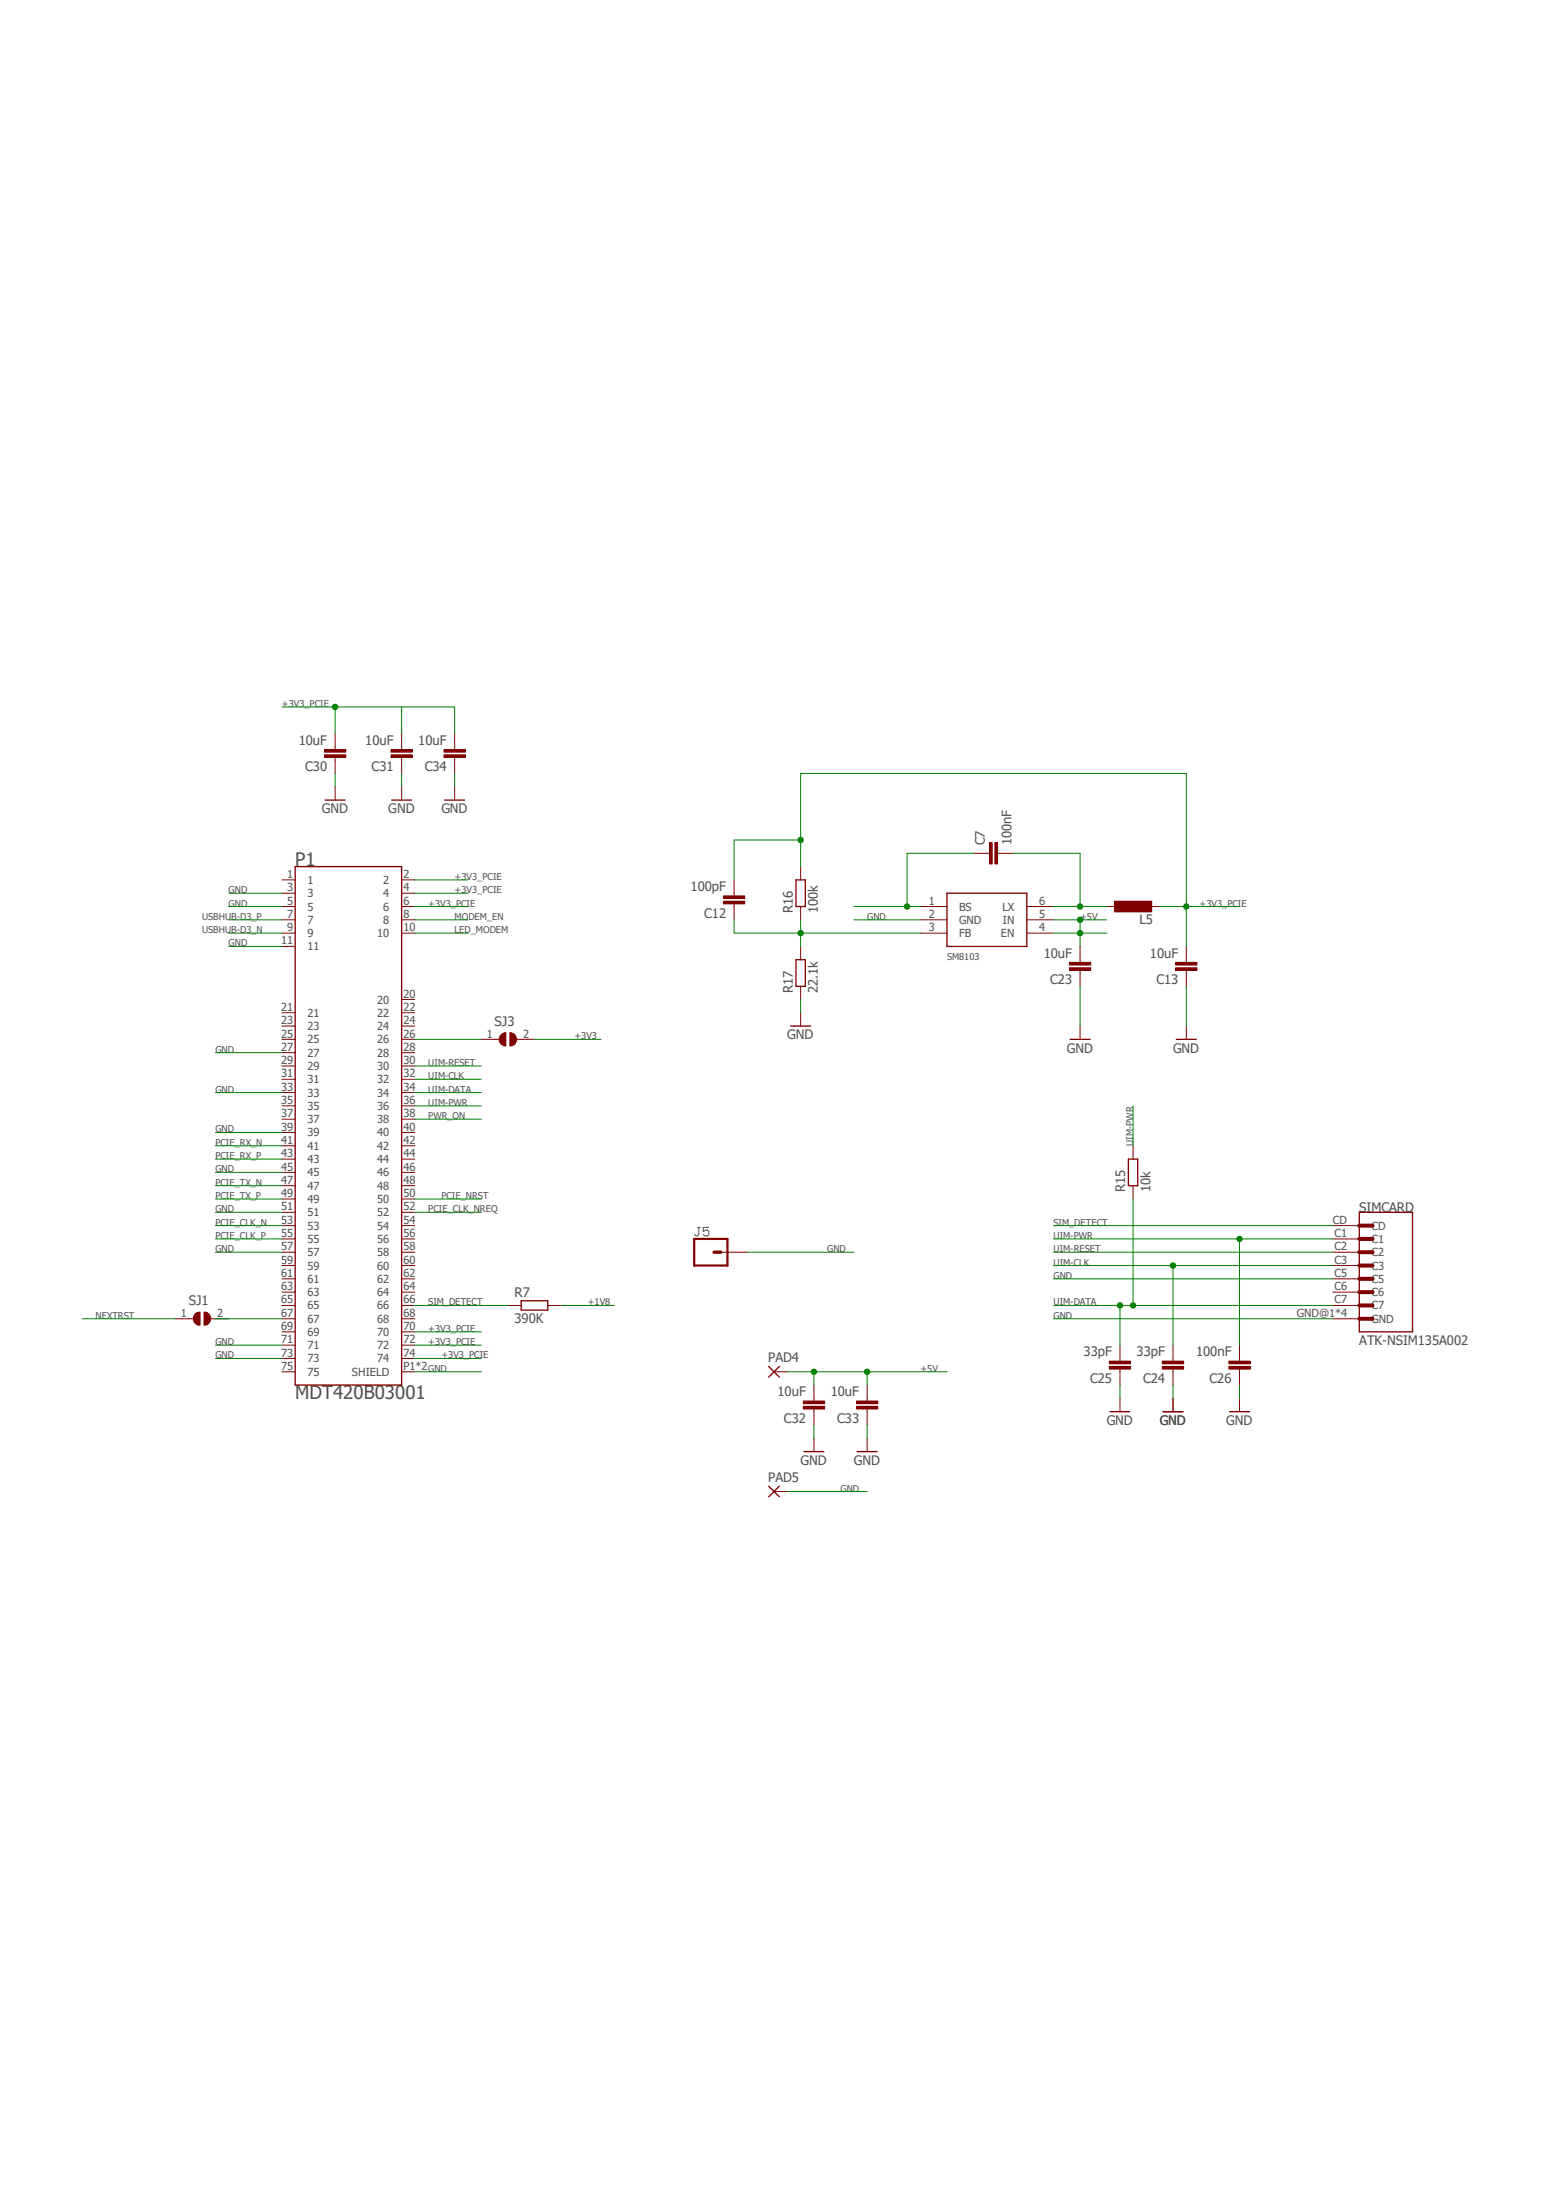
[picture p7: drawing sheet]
<svg xmlns="http://www.w3.org/2000/svg" width="297mm" height="420mm" viewBox="0 0 297 420" stroke-linecap="round" stroke-linejoin="round" font-family="sans-serif">
<path d="M15.6 133.3l265.8 153.4M281.4 133.3l-265.8 153.4" fill="none" stroke="#fff" stroke-width=".19"/>
<path d="M133.1 234.3h.6M133.4 234.3v1.4l-.3 .2h-.3l-.2-.2M135.3 234.3h-1.1v.8l.5-.3h.3l.3 .3v.6l-.3 .2h-.5l-.3-.2" fill="none" stroke="#505050" stroke-width=".19"/>
<path d="M56.3 165.4h20.4v99h-20.4zM259.5 231.4h10.1v22.9h-10.1zM99.5 248.3h5.1v1.8h-5.1z" fill="none" stroke="#800000" stroke-width=".25"/>
<g fill="none" stroke="#800000" stroke-width=".19">
<path d="M53.8 168h2.5M53.8 170.5h2.5M53.8 173.1h2.5M53.8 175.6h2.5M53.8 178.1h2.5M76.7 168h2.5M76.7 170.5h2.5M76.7 173.1h2.5M76.7 175.6h2.5M76.7 178.1h2.5M53.8 180.7h2.5M53.8 193.3h2.5"/>
<path d="M53.8 195.9h2.5M53.8 198.4h2.5M76.7 190.8h2.5M76.7 193.3h2.5M76.7 195.9h2.5M76.7 198.4h2.5M53.8 201h2.5M53.8 203.5h2.5M53.8 206h2.5M53.8 208.6h2.5M53.8 211.1h2.5M53.8 213.7h2.5"/>
<path d="M53.8 216.2h2.5M53.8 218.7h2.5M76.7 201h2.5M76.7 203.5h2.5M76.7 206h2.5M76.7 208.6h2.5M76.7 211.1h2.5M76.7 213.7h2.5M76.7 216.2h2.5M76.7 218.7h2.5M53.8 221.3h2.5M53.8 223.8h2.5"/>
<path d="M53.8 226.4h2.5M53.8 228.9h2.5M53.8 231.4h2.5M53.8 234h2.5M53.8 236.5h2.5M53.8 239.1h2.5M76.7 221.3h2.5M76.7 223.8h2.5M76.7 226.4h2.5M76.7 228.9h2.5M76.7 231.4h2.5M76.7 234h2.5"/>
<path d="M76.7 236.5h2.5M76.7 239.1h2.5M137.6 239.1h5.1M254.4 234h5.1M254.4 236.5h5.1M254.4 239.1h5.1M53.8 251.8h2.5M53.8 254.3h2.5M53.8 256.8h2.5M53.8 259.3h2.5M53.8 241.6h2.5M53.8 244.1h2.5"/>
<path d="M53.8 246.7h2.5M53.8 249.2h2.5M76.7 251.8h2.5M76.7 254.3h2.5M76.7 256.8h2.5M76.7 259.3h2.5M76.7 241.6h2.5M76.7 244.1h2.5M76.7 246.7h2.5M76.7 249.2h2.5M96.9 249.2h2.6M104.6 249.2h2.5"/>
<path d="M254.4 251.8h5.1M254.4 241.6h5.1M254.4 244.1h5.1M254.4 246.7h5.1M254.4 249.2h5.1M53.8 261.9h2.5M76.7 261.9h2.5"/>
</g>
<path d="M132.5 236.5h6.4v5.1h-6.4z" fill="none" stroke="#800000" stroke-width=".42"/>
<path d="M136.3 239.1h1.3" fill="none" stroke="#800000" stroke-width=".64"/>
<path d="M259.5 236.5h2.5M259.5 239.1h2.5M259.5 234h2.5M259.5 241.6h2.5M259.5 244.1h2.5M259.5 246.7h2.5M259.5 249.2h2.5M259.5 251.8h2.5" fill="none" stroke="#800000" stroke-width=".76"/>
<path d="M38.9 250.5a1.25 1.25 0 0 1 1.3 1.2 1.25 1.25 0 0 1-1.3 1.3z" fill-rule="evenodd" fill="#800000"/>
<path d="M38.9 250.5a1.25 1.25 0 0 1 1.3 1.2 1.25 1.25 0 0 1-1.3 1.3z" fill="none" stroke="#800000" stroke-width=".19"/>
<path d="M37.3 250.8l.3-.2 .6-.1v2.5a1.27 1.27 0 0 1-1.2-.8 1.27 1.27 0 0 1 .3-1.4z" fill-rule="evenodd" fill="#800000"/>
<path d="M33.5 251.8h3.4M37.3 250.8l.3-.2 .6-.1v2.5a1.27 1.27 0 0 1-1.2-.8 1.27 1.27 0 0 1 .3-1.4zM40.2 251.8h3.4" fill="none" stroke="#800000" stroke-width=".19"/>
<path d="M97.3 197.1a1.27 1.27 0 0 1 1.3 1.3 1.27 1.27 0 0 1-1.3 1.3z" fill-rule="evenodd" fill="#800000"/>
<path d="M97.3 197.1a1.27 1.27 0 0 1 1.3 1.3 1.27 1.27 0 0 1-1.3 1.3z" fill="none" stroke="#800000" stroke-width=".19"/>
<path d="M95.7 197.5l.3-.2 .6-.2v2.6a1.25 1.25 0 0 1-1.2-.8 1.25 1.25 0 0 1 .3-1.4z" fill-rule="evenodd" fill="#800000"/>
<path d="M175.7 173.1h5.1M175.7 175.6h5.1M175.7 178.1h5.1M196 173.1h5.1M196 175.6h5.1M196 178.1h5.1M91.9 198.4h3.4M95.7 197.5l.3-.2 .6-.2v2.6a1.25 1.25 0 0 1-1.2-.8 1.25 1.25 0 0 1 .3-1.4zM98.6 198.4h3.4" fill="none" stroke="#800000" stroke-width=".19"/>
<path d="M180.8 170.5h15.2v10.2h-15.2z" fill="none" stroke="#800000" stroke-width=".25"/>
<path d="M212.7 172h7.1v2.1h-7.1z" fill-rule="evenodd" fill="#800000"/>
<path d="M188.4 162.9h.5M190.4 162.9h.5M211.2 173.1h2.6M212.7 172h7.1v2.1h-7.1zM218.8 173.1h2.6" fill="none" stroke="#800000" stroke-width=".19"/>
<path d="M189.9 160.9h.5v4h-.5z" fill-rule="evenodd" fill="#800000"/>
<path d="M189.9 160.9h.5v4h-.5z" fill="none" stroke="#800000" stroke-width=".19"/>
<path d="M188.9 160.9h.5v4h-.5z" fill-rule="evenodd" fill="#800000"/>
<path d="M140.1 170.5v.5M140.1 172.6v.5M152.8 165.4v2.6M152.8 173.1v2.5M185.8 162.9h2.6M188.9 160.9h.5v4h-.5zM190.9 162.9h2.6M152.8 180.7v2.5M152.8 188.3v2.5M152.8 193.3v2.6M226.4 195.9v2.5" fill="none" stroke="#800000" stroke-width=".19"/>
<path d="M151.9 168h1.8v5.1h-1.8zM150.9 195.9h3.8M151.9 183.2h1.8v5.1h-1.8zM224.5 198.4h3.8" fill="none" stroke="#800000" stroke-width=".25"/>
<path d="M138.1 171h4.1v.5h-4.1z" fill-rule="evenodd" fill="#800000"/>
<path d="M138.1 171h4.1v.5h-4.1z" fill="none" stroke="#800000" stroke-width=".19"/>
<path d="M138.1 172h4.1v.6h-4.1z" fill-rule="evenodd" fill="#800000"/>
<path d="M138.1 172h4.1v.6h-4.1zM140.1 168v2.5M140.1 173.1v2.5M226.4 183.2v.5M226.4 185.3v.5" fill="none" stroke="#800000" stroke-width=".19"/>
<path d="M224.4 183.7h4.1v.5h-4.1z" fill-rule="evenodd" fill="#800000"/>
<path d="M224.4 183.7h4.1v.5h-4.1z" fill="none" stroke="#800000" stroke-width=".19"/>
<path d="M224.4 184.7h4.1v.6h-4.1z" fill-rule="evenodd" fill="#800000"/>
<path d="M206.2 183.2v.5M206.2 185.3v.5M224.4 184.7h4.1v.6h-4.1zM226.4 180.7v2.5M226.4 185.8v2.5" fill="none" stroke="#800000" stroke-width=".19"/>
<path d="M204.1 183.7h4.1v.5h-4.1z" fill-rule="evenodd" fill="#800000"/>
<path d="M204.1 183.7h4.1v.5h-4.1z" fill="none" stroke="#800000" stroke-width=".19"/>
<path d="M204.1 184.7h4.1v.6h-4.1z" fill-rule="evenodd" fill="#800000"/>
<path d="M204.1 184.7h4.1v.6h-4.1zM206.2 180.7v2.5M206.2 185.8v2.5M206.2 195.9v2.5M216.3 218.7v2.6M216.3 226.4v2.5M236.6 259.3v.5M147.7 261.9h2.6M236.6 261.4v.5M147.7 284.7h2.6" fill="none" stroke="#800000" stroke-width=".19"/>
<path d="M204.3 198.4h3.8M215.4 221.3h1.8v5.1h-1.8zM146.7 260.9l2.1 2M148.8 260.9l-2.1 2M146.7 283.7l2.1 2M148.8 283.7l-2.1 2" fill="none" stroke="#800000" stroke-width=".25"/>
<path d="M234.6 259.8h4v.5h-4z" fill-rule="evenodd" fill="#800000"/>
<path d="M234.6 259.8h4v.5h-4z" fill="none" stroke="#800000" stroke-width=".19"/>
<path d="M234.6 260.9h4v.5h-4z" fill-rule="evenodd" fill="#800000"/>
<path d="M223.9 259.3v.5M236.6 256.8v2.5M223.9 261.4v.5M234.6 260.9h4v.5h-4zM236.6 261.9v2.5M236.6 267v2.5" fill="none" stroke="#800000" stroke-width=".19"/>
<path d="M234.7 269.5h3.8" fill="none" stroke="#800000" stroke-width=".25"/>
<path d="M221.9 259.8h4v.5h-4z" fill-rule="evenodd" fill="#800000"/>
<path d="M221.9 259.8h4v.5h-4z" fill="none" stroke="#800000" stroke-width=".19"/>
<path d="M221.9 260.9h4v.5h-4z" fill-rule="evenodd" fill="#800000"/>
<path d="M213.8 259.3v.5M223.9 256.8v2.5M213.8 261.4v.5M221.9 260.9h4v.5h-4zM223.9 261.9v2.5" fill="none" stroke="#800000" stroke-width=".19"/>
<path d="M211.8 259.8h4v.5h-4z" fill-rule="evenodd" fill="#800000"/>
<path d="M211.8 259.8h4v.5h-4z" fill="none" stroke="#800000" stroke-width=".19"/>
<path d="M211.8 260.9h4v.5h-4z" fill-rule="evenodd" fill="#800000"/>
<path d="M64 142.6v.5M64 144.6v.5M213.8 256.8v2.5M211.8 260.9h4v.5h-4zM213.8 261.9v2.5M213.8 267v2.5M223.9 267v2.5" fill="none" stroke="#800000" stroke-width=".19"/>
<path d="M211.9 269.5h3.7M222 269.5h3.8" fill="none" stroke="#800000" stroke-width=".25"/>
<path d="M61.9 143.1h4.1v.5h-4.1z" fill-rule="evenodd" fill="#800000"/>
<path d="M61.9 143.1h4.1v.5h-4.1z" fill="none" stroke="#800000" stroke-width=".19"/>
<path d="M61.9 144.1h4.1v.5h-4.1z" fill-rule="evenodd" fill="#800000"/>
<path d="M61.9 144.1h4.1v.5h-4.1zM64 140v2.6M64 145.1v2.6M76.7 142.6v.5M76.7 144.6v.5" fill="none" stroke="#800000" stroke-width=".19"/>
<path d="M74.6 143.1h4.1v.5h-4.1z" fill-rule="evenodd" fill="#800000"/>
<path d="M74.6 143.1h4.1v.5h-4.1z" fill="none" stroke="#800000" stroke-width=".19"/>
<path d="M74.6 144.1h4.1v.5h-4.1z" fill-rule="evenodd" fill="#800000"/>
<path d="M64 150.2v2.5M74.6 144.1h4.1v.5h-4.1zM76.7 140v2.6M76.7 145.1v2.6M76.7 150.2v2.5M155.4 267v.5M155.4 269v.5" fill="none" stroke="#800000" stroke-width=".19"/>
<path d="M62.1 152.7h3.8M74.8 152.7h3.8" fill="none" stroke="#800000" stroke-width=".25"/>
<path d="M153.3 267.5h4.1v.5h-4.1z" fill-rule="evenodd" fill="#800000"/>
<path d="M153.3 267.5h4.1v.5h-4.1z" fill="none" stroke="#800000" stroke-width=".19"/>
<path d="M153.3 268.5h4.1v.5h-4.1z" fill-rule="evenodd" fill="#800000"/>
<path d="M153.3 268.5h4.1v.5h-4.1zM155.4 264.4v2.6M155.4 269.5v2.5M165.5 267v.5M165.5 269v.5" fill="none" stroke="#800000" stroke-width=".19"/>
<path d="M163.5 267.5h4.1v.5h-4.1z" fill-rule="evenodd" fill="#800000"/>
<path d="M163.5 267.5h4.1v.5h-4.1z" fill="none" stroke="#800000" stroke-width=".19"/>
<path d="M163.5 268.5h4.1v.5h-4.1z" fill-rule="evenodd" fill="#800000"/>
<path d="M86.8 142.6v.5M86.8 144.6v.5M155.4 274.6v2.5M163.5 268.5h4.1v.5h-4.1zM165.5 264.4v2.6M165.5 269.5v2.5M165.5 274.6v2.5M223.9 267v2.5" fill="none" stroke="#800000" stroke-width=".19"/>
<path d="M153.5 277.1h3.8M163.6 277.1h3.8M222 269.5h3.8" fill="none" stroke="#800000" stroke-width=".25"/>
<path d="M84.8 143.1h4v.5h-4z" fill-rule="evenodd" fill="#800000"/>
<path d="M84.8 143.1h4v.5h-4z" fill="none" stroke="#800000" stroke-width=".19"/>
<path d="M84.8 144.1h4v.5h-4z" fill-rule="evenodd" fill="#800000"/>
<path d="M84.8 144.1h4v.5h-4zM86.8 140v2.6M86.8 145.1v2.6M86.8 150.2v2.5" fill="none" stroke="#800000" stroke-width=".19"/>
<path d="M84.9 152.7h3.8" fill="none" stroke="#800000" stroke-width=".25"/>
<g fill="none" stroke="#008000" stroke-width=".19">
<path d="M64 147.7v2.5M76.7 147.7v2.5M86.8 147.7v2.5M43.6 170.5h10.2M43.6 173.1h10.2M43.6 175.6h10.2M43.6 178.1h10.2M163 175.6h12.7M43.6 180.7h10.2M102 198.4h12.7M152.8 190.8v2.5M206.2 188.3v7.6"/>
<path d="M226.4 188.3v7.6M41.1 208.6h12.7M41.1 201h12.7M41.1 216.2h12.7M41.1 218.7h12.7M79.2 203.5h12.7M79.2 206h12.7M41.1 223.8h12.7M41.1 231.4h12.7M41.1 239.1h12.7M41.1 236.5h12.7M41.1 234h12.7"/>
<path d="M41.1 221.3h12.7M41.1 228.9h12.7M41.1 226.4h12.7M142.7 239.1h20.3M201.1 239.1h53.3M41.1 256.8h12.7M41.1 259.3h12.7M107.1 249.2h10.2M201.1 251.8h53.3M201.1 244.1h53.3M201.1 241.6h53.3M223.9 241.6v15.2"/>
<path d="M79.2 261.9h12.7M155.4 272v2.6M165.5 272v2.6M213.8 264.4v2.6M223.9 264.4v2.6M236.6 264.4v2.6M150.3 284.7h15.2"/>
</g>
<circle cx="223.9" cy="241.6" r=".51" fill="#008000"/>
<g fill="none" stroke="#008000" stroke-width=".19">
<path d="M79.2 208.6h12.7M216.3 228.9v20.3M201.1 249.2h53.3"/>
<circle cx="223.9" cy="241.6" r=".51"/>
</g>
<circle cx="216.3" cy="249.2" r=".51" fill="#008000"/>
<g fill="none" stroke="#008000" stroke-width=".19">
<path d="M213.8 249.2v7.6"/>
<circle cx="216.3" cy="249.2" r=".51"/>
</g>
<circle cx="213.8" cy="249.2" r=".51" fill="#008000"/>
<g fill="none" stroke="#008000" stroke-width=".19">
<path d="M79.2 211.1h12.7M201.1 236.5h53.3M236.6 236.5v20.3"/>
<circle cx="213.8" cy="249.2" r=".51"/>
</g>
<circle cx="236.6" cy="236.5" r=".51" fill="#008000"/>
<g fill="none" stroke="#008000" stroke-width=".19">
<path d="M201.1 175.6h10.1M201.1 178.1h5.1M206.2 175.6v5.1M79.2 213.7h12.7M216.3 211.1v7.6M79.2 231.4h12.7"/>
<circle cx="236.6" cy="236.5" r=".51"/>
</g>
<circle cx="206.2" cy="178.1" r=".51" fill="#008000"/>
<g fill="none" stroke="#008000" stroke-width=".19">
<path d="M206.2 178.1h5"/>
<circle cx="206.2" cy="178.1" r=".51"/>
</g>
<circle cx="206.2" cy="175.6" r=".51" fill="#008000"/>
<g fill="none" stroke="#008000" stroke-width=".19">
<path d="M150.3 261.9h30.5M155.4 261.9v2.5M165.5 261.9v2.5"/>
<circle cx="206.2" cy="175.6" r=".51"/>
</g>
<circle cx="155.4" cy="261.9" r=".51" fill="#008000"/>
<circle cx="155.4" cy="261.9" r=".51" fill="none" stroke="#008000" stroke-width=".19"/>
<circle cx="165.5" cy="261.9" r=".51" fill="#008000"/>
<g fill="none" stroke="#008000" stroke-width=".19">
<path d="M163 173.1h12.7M185.8 162.9h-12.7v10.2M79.2 198.4h12.7M79.2 228.9h12.7M201.1 234h53.3M15.7 251.8h17.8M41.1 251.8h12.7M79.2 249.2h17.7"/>
<circle cx="165.5" cy="261.9" r=".51"/>
</g>
<circle cx="173.1" cy="173.1" r=".51" fill="#008000"/>
<g fill="none" stroke="#008000" stroke-width=".19">
<path d="M140.1 175.6v2.5h35.6M152.8 175.6v5.1"/>
<circle cx="173.1" cy="173.1" r=".51"/>
</g>
<circle cx="152.8" cy="178.1" r=".51" fill="#008000"/>
<g fill="none" stroke="#008000" stroke-width=".19">
<path d="M193.5 162.9h12.7v10.2M201.1 173.1h10.1"/>
<circle cx="152.8" cy="178.1" r=".51"/>
</g>
<circle cx="206.2" cy="173.1" r=".51" fill="#008000"/>
<g fill="none" stroke="#008000" stroke-width=".19">
<path d="M152.8 165.4v-17.7h73.6v33M152.8 160.4h-12.7v7.6M221.4 173.1h15.2"/>
<circle cx="206.2" cy="173.1" r=".51"/>
</g>
<circle cx="226.4" cy="173.1" r=".51" fill="#008000"/>
<circle cx="226.4" cy="173.1" r=".51" fill="none" stroke="#008000" stroke-width=".19"/>
<circle cx="152.8" cy="160.4" r=".51" fill="#008000"/>
<g fill="none" stroke="#008000" stroke-width=".19">
<path d="M53.8 135h22.9v5M64 135v5M79.2 168h10.1M79.2 170.5h10.1M79.2 173.1h10.1M79.2 254.3h12.7M79.2 256.8h12.7M79.2 259.3h12.7"/>
<circle cx="152.8" cy="160.4" r=".51"/>
</g>
<circle cx="64" cy="135" r=".51" fill="#008000"/>
<g fill="none" stroke="#008000" stroke-width=".19">
<path d="M76.7 135h10.1v5M79.2 175.6h10.1M79.2 178.1h10.1"/>
<circle cx="64" cy="135" r=".51"/>
</g>
<g font-size="3.6" fill="#505050">
<text x="56.3" y="165.4">P1</text>
<text x="56.3" y="267">MDT420B03001</text>
</g>
<g font-size="2.5" fill="#505050">
<text x="57" y="142.2">10uF</text>
<text x="69.7" y="142.2">10uF</text>
<text x="79.8" y="142.2">10uF</text>
<text x="58.3" y="147.3">C30</text>
<text x="70.9" y="147.3">C31</text>
<text x="81.1" y="147.3">C34</text>
<text x="61.4" y="155.3">GND</text>
<text x="74.1" y="155.3">GND</text>
<text x="84.2" y="155.3">GND</text>
<text x="188" y="161.4" transform="rotate(-90 188 161.4)">C7</text>
<text x="193.1" y="161.4" transform="rotate(-90 193.1 161.4)">100nF</text>
<text x="131.8" y="170.1">100pF</text>
<text x="134.4" y="175.2">C12</text>
<text x="151.3" y="174.3" transform="rotate(-90 151.3 174.3)">R16</text>
<text x="156.1" y="174.3" transform="rotate(-90 156.1 174.3)">100k</text>
<text x="217.5" y="176.3">L5</text>
<text x="199.2" y="182.8">10uF</text>
<text x="219.5" y="182.8">10uF</text>
<text x="151.3" y="189.6" transform="rotate(-90 151.3 189.6)">R17</text>
<text x="156.1" y="189.6" transform="rotate(-90 156.1 189.6)">22.1k</text>
<text x="200.5" y="187.9">C23</text>
<text x="220.7" y="187.9">C13</text>
<text x="94.4" y="195.9">SJ3</text>
<text x="150.3" y="198.4">GND</text>
<text x="203.6" y="201">GND</text>
<text x="223.9" y="201">GND</text>
<text x="214.8" y="227.6" transform="rotate(-90 214.8 227.6)">R15</text>
<text x="219.6" y="227.6" transform="rotate(-90 219.6 227.6)">10k</text>
<text x="259.5" y="231.4">SIMCARD</text>
<text x="36" y="249.2">SJ1</text>
<text x="98.2" y="247.7">R7</text>
<text x="98.2" y="252.5">390K</text>
<text x="259.5" y="256.8">ATK-NSIM135A002</text>
<text x="146.6" y="260.1">PAD4</text>
<text x="206.8" y="259">33pF</text>
<text x="217" y="259">33pF</text>
<text x="228.3" y="259">100nF</text>
<text x="148.4" y="266.6">10uF</text>
<text x="158.6" y="266.6">10uF</text>
<text x="208.1" y="264">C25</text>
<text x="218.2" y="264">C24</text>
<text x="230.9" y="264">C26</text>
<text x="149.7" y="271.7">C32</text>
<text x="159.8" y="271.7">C33</text>
<text x="211.2" y="272">GND</text>
<text x="221.4" y="272">GND</text>
<text x="234.1" y="272">GND</text>
<text x="152.8" y="279.7">GND</text>
<text x="163" y="279.7">GND</text>
<text x="146.6" y="282.9">PAD5</text>
</g>
<g font-size="2.1" fill="#505050">
<text x="54.8" y="167.6">1</text>
<text x="77" y="167.6">2</text>
<text x="54.8" y="170.1">3</text>
<text x="54.8" y="172.7">5</text>
<text x="58.7" y="168.7">1</text>
<text x="58.7" y="171.3">3</text>
<text x="58.7" y="173.8">5</text>
<text x="73.2" y="168.7">2</text>
<text x="73.2" y="171.3">4</text>
<text x="73.2" y="173.8">6</text>
<text x="77" y="170.1">4</text>
<text x="77" y="172.7">6</text>
<text x="177.3" y="172.7">1</text>
<text x="183.1" y="173.8">BS</text>
<text x="191.3" y="173.8">LX</text>
<text x="198.3" y="172.7">6</text>
<text x="54.8" y="175.2">7</text>
<text x="54.8" y="177.8">9</text>
<text x="58.7" y="176.4">7</text>
<text x="58.7" y="178.9">9</text>
<text x="72" y="178.9">10</text>
<text x="73.2" y="176.4">8</text>
<text x="77" y="175.2">8</text>
<text x="77" y="177.8">10</text>
<text x="177.3" y="175.2">2</text>
<text x="177.3" y="177.8">3</text>
<text x="183.1" y="176.4">GND</text>
<text x="183.1" y="178.9">FB</text>
<text x="191" y="178.9">EN</text>
<text x="191.4" y="176.4">IN</text>
<text x="198.3" y="175.2">5</text>
<text x="198.3" y="177.8">4</text>
<text x="53.7" y="180.3">11</text>
<text x="58.7" y="181.4">11</text>
<text x="72" y="191.6">20</text>
<text x="77" y="190.5">20</text>
<text x="53.7" y="193">21</text>
<text x="53.7" y="195.5">23</text>
<text x="58.7" y="194.1">21</text>
<text x="58.7" y="196.6">23</text>
<text x="72" y="194.1">22</text>
<text x="72" y="196.6">24</text>
<text x="77" y="193">22</text>
<text x="77" y="195.5">24</text>
<text x="53.7" y="198.1">25</text>
<text x="53.7" y="200.6">27</text>
<text x="53.7" y="203.2">29</text>
<text x="58.7" y="199.2">25</text>
<text x="58.7" y="201.7">27</text>
<text x="72" y="199.2">26</text>
<text x="72" y="201.7">28</text>
<text x="77" y="198.1">26</text>
<text x="77" y="200.6">28</text>
<text x="77" y="203.2">30</text>
<text x="92.9" y="198.1">1</text>
<text x="99.9" y="198.1">2</text>
<text x="53.7" y="205.7">31</text>
<text x="53.7" y="208.2">33</text>
<text x="58.7" y="204.3">29</text>
<text x="58.7" y="206.8">31</text>
<text x="58.7" y="209.3">33</text>
<text x="72" y="204.3">30</text>
<text x="72" y="206.8">32</text>
<text x="72" y="209.3">34</text>
<text x="77" y="205.7">32</text>
<text x="77" y="208.2">34</text>
<text x="53.7" y="210.8">35</text>
<text x="53.7" y="213.3">37</text>
<text x="53.7" y="215.9">39</text>
<text x="58.7" y="211.9">35</text>
<text x="58.7" y="214.4">37</text>
<text x="72" y="211.9">36</text>
<text x="72" y="214.4">38</text>
<text x="77" y="210.8">36</text>
<text x="77" y="213.3">38</text>
<text x="77" y="215.9">40</text>
<text x="53.7" y="218.4">41</text>
<text x="53.7" y="220.9">43</text>
<text x="58.7" y="217">39</text>
<text x="58.7" y="219.5">41</text>
<text x="72" y="217">40</text>
<text x="72" y="219.5">42</text>
<text x="77" y="218.4">42</text>
<text x="77" y="220.9">44</text>
<text x="53.7" y="223.5">45</text>
<text x="53.7" y="226">47</text>
<text x="58.7" y="222">43</text>
<text x="58.7" y="224.6">45</text>
<text x="58.7" y="227.1">47</text>
<text x="72" y="222">44</text>
<text x="72" y="224.6">46</text>
<text x="72" y="227.1">48</text>
<text x="77" y="223.5">46</text>
<text x="77" y="226">48</text>
<text x="53.7" y="228.6">49</text>
<text x="53.7" y="231.1">51</text>
<text x="53.7" y="233.6">53</text>
<text x="58.7" y="229.7">49</text>
<text x="58.7" y="232.2">51</text>
<text x="72" y="229.7">50</text>
<text x="72" y="232.2">52</text>
<text x="77" y="228.6">50</text>
<text x="77" y="231.1">52</text>
<text x="77" y="233.6">54</text>
<text x="254.4" y="233.6">CD</text>
<text x="53.7" y="236.1">55</text>
<text x="53.7" y="238.7">57</text>
<text x="58.7" y="234.7">53</text>
<text x="58.7" y="237.3">55</text>
<text x="58.7" y="239.8">57</text>
<text x="72" y="234.7">54</text>
<text x="72" y="237.3">56</text>
<text x="72" y="239.8">58</text>
<text x="77" y="236.1">56</text>
<text x="77" y="238.7">58</text>
<text x="254.7" y="236.1">C1</text>
<text x="254.7" y="238.7">C2</text>
<text x="261.8" y="237.3">C1</text>
<text x="261.8" y="239.8">C2</text>
<text x="261.8" y="234.7">CD</text>
<text x="53.7" y="241.2">59</text>
<text x="53.7" y="243.8">61</text>
<text x="58.7" y="242.4">59</text>
<text x="58.7" y="244.9">61</text>
<text x="72" y="242.4">60</text>
<text x="72" y="244.9">62</text>
<text x="77" y="241.2">60</text>
<text x="77" y="243.8">62</text>
<text x="254.7" y="241.2">C3</text>
<text x="254.7" y="243.8">C5</text>
<text x="261.8" y="242.4">C3</text>
<text x="261.8" y="244.9">C5</text>
<text x="34.5" y="251.4">1</text>
<text x="41.4" y="251.4">2</text>
<text x="53.7" y="251.4">67</text>
<text x="53.7" y="246.3">63</text>
<text x="53.7" y="248.8">65</text>
<text x="58.7" y="247.4">63</text>
<text x="58.7" y="250">65</text>
<text x="72" y="247.4">64</text>
<text x="72" y="250">66</text>
<text x="77" y="251.4">68</text>
<text x="77" y="246.3">64</text>
<text x="77" y="248.8">66</text>
<text x="247.6" y="251.4">GND@1*4</text>
<text x="254.7" y="246.3">C6</text>
<text x="254.7" y="248.8">C7</text>
<text x="261.8" y="247.4">C6</text>
<text x="261.8" y="250">C7</text>
<text x="53.7" y="253.9">69</text>
<text x="53.7" y="256.5">71</text>
<text x="58.7" y="252.5">67</text>
<text x="58.7" y="255">69</text>
<text x="58.7" y="257.6">71</text>
<text x="72" y="252.5">68</text>
<text x="72" y="255.1">70</text>
<text x="72" y="257.6">72</text>
<text x="77" y="253.9">70</text>
<text x="77" y="256.5">72</text>
<text x="261.8" y="252.5">GND</text>
<text x="53.7" y="259">73</text>
<text x="53.7" y="261.5">75</text>
<text x="58.7" y="260.1">73</text>
<text x="58.7" y="262.6">75</text>
<text x="67.2" y="262.6">SHIELD</text>
<text x="72" y="260.1">74</text>
<text x="77" y="259">74</text>
<text x="77" y="261.5">P1*2</text>
</g>
<g font-size="1.8" fill="#505050">
<text x="53.8" y="135">+3V3_PCIE</text>
<text x="86.8" y="168">+3V3_PCIE</text>
<text x="43.6" y="170.5">GND</text>
<text x="43.6" y="173.1">GND</text>
<text x="81.7" y="173.1">+3V3_PCIE</text>
<text x="86.8" y="170.5">+3V3_PCIE</text>
<text x="229" y="173.1">+3V3_PCIE</text>
<text x="38.6" y="175.6">USBHUB-D3_P</text>
<text x="38.6" y="178.1">USBHUB-D3_N</text>
<text x="86.8" y="175.6">MODEM_EN</text>
<text x="86.8" y="178.1">LED_MODEM</text>
<text x="165.5" y="175.6">GND</text>
<text x="206.2" y="175.6">+5V</text>
<text x="43.6" y="180.7">GND</text>
<text x="180.8" y="183.2">SM8103</text>
<text x="41.1" y="201">GND</text>
<text x="81.7" y="203.5">UIM-RESET</text>
<text x="109.6" y="198.4">+3V3</text>
<text x="41.1" y="208.6">GND</text>
<text x="81.7" y="206">UIM-CLK</text>
<text x="81.7" y="208.6">UIM-DATA</text>
<text x="81.7" y="211.1">UIM-PWR</text>
<text x="81.7" y="213.7">PWR_ON</text>
<text x="41.1" y="216.2">GND</text>
<text x="41.1" y="221.3">PCIE_RX_P</text>
<text x="41.1" y="218.7">PCIE_RX_N</text>
<text x="216.3" y="218.7" transform="rotate(-90 216.3 218.7)">UIM-PWR</text>
<text x="41.1" y="223.8">GND</text>
<text x="41.1" y="226.4">PCIE_TX_N</text>
<text x="41.1" y="231.4">GND</text>
<text x="41.1" y="234">PCIE_CLK_N</text>
<text x="41.1" y="228.9">PCIE_TX_P</text>
<text x="81.7" y="231.4">PCIE_CLK_NREQ</text>
<text x="84.2" y="228.9">PCIE_NRST</text>
<text x="201.1" y="234">SIM_DETECT</text>
<text x="41.1" y="239.1">GND</text>
<text x="41.1" y="236.5">PCIE_CLK_P</text>
<text x="157.9" y="239.1">GND</text>
<text x="201.1" y="239.1">UIM-RESET</text>
<text x="201.1" y="236.5">UIM-PWR</text>
<text x="201.1" y="244.1">GND</text>
<text x="201.1" y="241.6">UIM-CLK</text>
<text x="18.2" y="251.8">NEXTRST</text>
<text x="81.7" y="249.2">SIM_DETECT</text>
<text x="112.2" y="249.2">+1V8</text>
<text x="201.1" y="251.8">GND</text>
<text x="201.1" y="249.2">UIM-DATA</text>
<text x="41.1" y="256.8">GND</text>
<text x="81.7" y="254.3">+3V3_PCIE</text>
<text x="81.7" y="256.8">+3V3_PCIE</text>
<text x="41.1" y="259.3">GND</text>
<text x="81.7" y="261.9">GND</text>
<text x="84.2" y="259.3">+3V3_PCIE</text>
<text x="175.7" y="261.9">+5V</text>
<text x="160.4" y="284.7">GND</text>
</g>
</svg>
